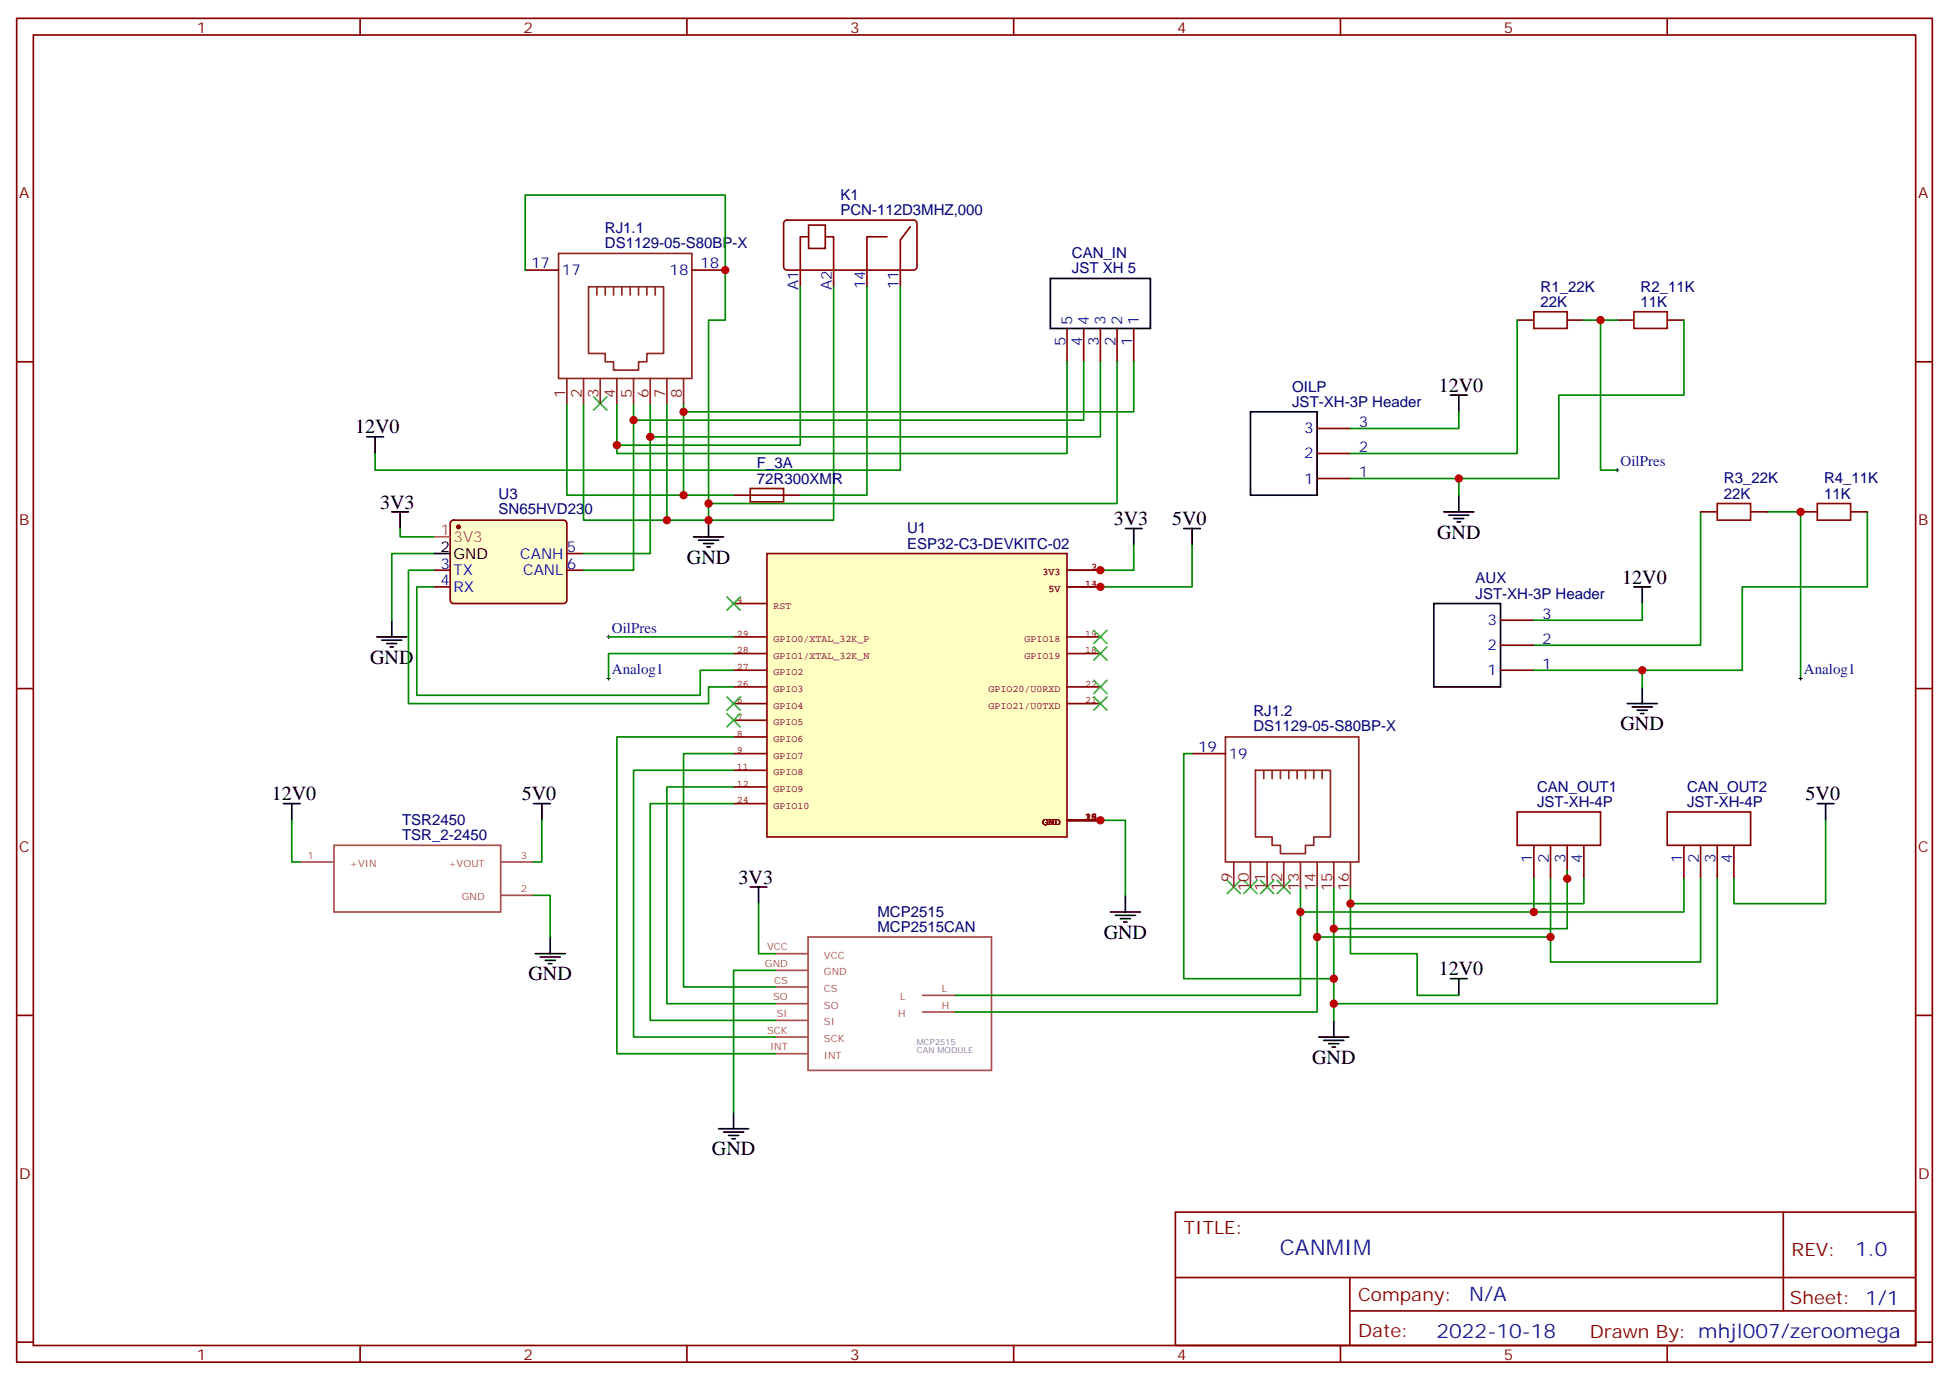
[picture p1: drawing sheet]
<svg xmlns="http://www.w3.org/2000/svg" width="412mm" height="292mm" viewBox="0 0 412 292" stroke-linecap="round" stroke-linejoin="round" font-family="sans-serif">
<g fill="none" stroke="#870000" stroke-width=".35">
<path d="M3.5 3.9h405.4v284.3h-405.4zM7.1 7.4h398.2v277.3h-398.2zM76.2 3.9v3.5M145.3 3.9v3.5M214.5 3.9v3.5M283.6 3.9v3.5M352.8 3.9v3.5M3.5 76.6h3.6M405.3 76.6h3.6M3.5 145.7h3.6M405.3 145.7h3.6M3.5 214.8h3.6"/>
<path d="M405.3 214.8h3.6M248.7 256.5h156.6v28.2h-156.6zM377.3 256.5v20.9M248.7 270.3h156.5M285.6 277.4h119.6M285.6 270.3v14.1M3.5 284h3.6M76.2 284.7v3.5M145.3 284.7v3.5M214.5 284.7v3.5M283.6 284.7v3.5M352.8 284.7v3.5"/>
<path d="M405.3 284h3.6"/>
</g>
<path d="M162.3 117.1h63.5v60h-63.5z" fill="#ffffc2" stroke="#850000" stroke-width=".35"/>
<g fill="none" stroke="#850000" stroke-width=".35">
<path d="M155.2 127.7h7.1M155.2 134.8h7.1M155.2 138.3h7.1M225.8 120.6h7M225.8 124.2h7M225.8 134.8h7M225.8 138.3h7M155.2 155.9h7.1M155.2 159.5h7.1M155.2 141.8h7.1M155.2 148.9h7.1M155.2 152.4h7.1"/>
<path d="M155.2 145.3h7.1M225.8 148.9h7M225.8 145.3h7M155.2 166.5h7.1M155.2 170h7.1M155.2 163h7.1M225.8 173.6h7"/>
</g>
<g fill="none" stroke="#000" stroke-width=".35">
<path d="M238.1 111.8h3.6M239.9 111.8v3.6M250.5 111.8h3.5M252.2 111.8v3.6M60 170h3.5M61.7 170v3.6M112.9 170h3.5M114.7 170v3.6M116.4 198.3v3.5M234.9 193h6.4M236 193.7h4.2M237.1 194.4h2.1"/>
<path d="M237.8 195.1h.7M238.1 189.4v3.6M113.2 201.8h6.4M114.3 202.5h4.2M115.4 203.2h2.1M116.1 203.9h.7M152 238.8h6.4M153.1 239.5h4.2M155.2 235.3v3.5M154.2 240.2h2.1M154.9 240.9h.7"/>
</g>
<path d="M239.9 115.4v5.2h-7.1M252.2 115.4v8.8h-19.4M232.8 173.6h5.3v15.8" fill="none" stroke="#008700" stroke-width=".35"/>
<path d="M95.5 110.3l.5-.2h23.2a.71 .71 0 0 1 .7 .7v16.2a.76 .76 0 0 1-.7 .7h-23.2a.76 .76 0 0 1-.8-.7v-16.2z" fill="#ffc" stroke="#870000" stroke-width=".35"/>
<path d="M91.7 113.6h3.5" fill="none" stroke="#c90" stroke-width=".35"/>
<path d="M91.7 117.1h3.5" fill="none" stroke="#000" stroke-width=".35"/>
<path d="M119.9 117.1h3.6M91.7 120.6h3.5M91.7 124.2h3.5M119.9 120.6h3.6" fill="none" stroke="#870000" stroke-width=".35"/>
<circle cx="97" cy="111.5" r=".35" fill="#630" stroke="#870000" stroke-width=".35"/>
<g fill="none" stroke="#000" stroke-width=".35">
<path d="M222.2 58.9h21.2v10.6h-21.2zM77.6 92.4h3.5M79.4 92.4v3.6M264.6 87.1h14.1v17.7h-14.1zM306.9 83.6h3.5M308.7 83.6v3.5M82.9 108.3h3.5M84.7 108.3v3.5M146.8 113.6h6.3M147.8 114.3h4.2M148.9 115h2.1M149.6 115.7h.7"/>
<path d="M149.9 110.1v3.5M305.5 108.3h6.4M306.6 109h4.2M307.6 109.7h2.1M308.3 110.4h.7M308.7 104.8v3.5M79.7 134.8h6.4M80.8 135.5h4.2M81.8 136.2h2.2M82.5 136.9h.8M82.9 131.2v3.6M303.4 127.7h14.1v17.6h-14.1z"/>
<path d="M345.7 124.2h3.5M347.5 124.2v3.5M344.3 148.9h6.4M345.4 149.6h4.2M346.4 150.3h2.1M347.1 151h.7M347.5 145.3v3.6M384.5 170h3.6M386.3 170v3.6M158.7 187.7h3.6M160.5 187.7v3.5M279 219.4h6.4"/>
<path d="M282.2 215.9v3.5M306.9 207.1h3.5M308.7 207.1v3.5M280.1 220.1h4.2M281.2 220.8h2.1M281.9 221.5h.7"/>
</g>
<g fill="none" stroke="#008700" stroke-width=".35">
<path d="M111.1 57.1v-15.8h42.4v26.4h-3.6v42.4M169.3 60.7v33.5h-38.8v-8.8M176.4 60.7v49.4h-26.5M183.4 60.7v44.1h-14.1M190.5 60.7v38.8h-111.1v-3.5M225.8 76.6v19.4h-95.3v-1.8M229.3 76.6v12.3h-95.2M232.8 76.6v15.8h-95.2M236.4 76.6v29.9h-86.5M239.9 76.6v10.5h-95.3M321 67.7v28.3h-35.2M335.1 67.7h7.1"/>
<path d="M338.7 67.7v31.8h3.5M356.3 67.7v15.9h-26.5v17.6h-21.1M119.9 85.4v19.4h24.7M123.5 85.4v24.7h17.6v-24.7M134.1 85.4v35.2h-10.6M137.6 85.4v31.7h-14.1M144.6 85.4v19.4h10.6M308.7 87.1v3.6h-22.9M84.7 111.8v1.8h7M91.7 117.1h-8.8v14.1M141.1 110.1h8.8M285.8 101.2h22.9v3.6"/>
<path d="M359.8 108.3v28.2h-35.2M373.9 108.3h7.1v35.3M395.1 108.3v15.9h-26.4v17.6h-21.2M91.7 124.2h-3.5v22.9h60v-5.3h7M91.7 120.6h-5.3v28.3h63.5v-3.6h5.3M128.8 134.8h26.4M155.2 138.3h-26.4v5.3M347.5 127.7v3.5h-22.9M155.2 159.5h-10.6v49.3h19.4M155.2 155.9h-24.7v67.1h33.5M252.2 159.5h-1.7v47.6h31.7M324.6 141.8h22.9v3.5"/>
<path d="M61.7 173.6v8.8h1.8M114.7 173.6v8.8h-1.8M155.2 166.5h-14.1v45.9h22.9M155.2 170h-17.6v45.9h26.4M155.2 163h-21.1v56.4h29.9M386.3 173.6v17.6h-19.4v-5.3M112.9 189.4h3.5v8.9M160.5 191.2v10.6h3.5M275.2 187.7v22.9h-73.1M278.7 187.7v26.4h-76.6M282.2 187.7v28.2M285.8 187.7v14.1h14.1v8.8h8.8"/>
<path d="M324.6 185.9v7.1h-49.4M328.1 185.9v12.4h-49.4M331.6 184.1v12.4h-49.4M335.1 185.9v5.3h-49.3M356.3 185.9v7.1h-31.7M359.8 185.9v17.7h-31.7v-5.3M363.4 185.9v26.5h-81.2M164 205.3h-8.8v30"/>
</g>
<g fill="none" stroke="#870000" stroke-width=".35">
<path d="M111.1 57.1h7.1M146.4 57.1h7.1M166 46.8l.5-.2h26.8a.71 .71 0 0 1 .7 .7v9.1a.76 .76 0 0 1-.7 .7h-26.8a.76 .76 0 0 1-.7-.7v-9.1zM171.1 47.6h3.5v5h-3.5zM171.1 50.1h-1.8v10.6M174.6 50.1h1.8v10.6M187.7 50.1h-4.3v10.6M192.6 48l-2.1 2.8v9.9M225.8 69.5v7.1M229.3 69.5v7.1M232.8 69.5v7.1M236.4 69.5v7.1"/>
<path d="M239.9 69.5v7.1M321 67.7h3.6M331.6 67.7h3.5M342.2 67.7h3.5M352.8 67.7h3.5M278.7 96h7.1M278.7 90.7h7.1M155.2 104.8h14.1M278.7 101.2h7.1M359.8 108.3h3.6M370.4 108.3h3.5M381 108.3h3.5"/>
<path d="M391.6 108.3h3.5M317.5 136.5h7.1M317.5 131.2h7.1M252.2 159.5h7.1M317.5 141.8h7.1M321 171.8h17.7v7.1h-17.7zM324.6 178.9v7M328.1 178.9v7M331.6 178.9v7M335.1 178.9v7M352.8 171.8h17.6v7.1h-17.6zM356.3 178.9v7"/>
<path d="M359.8 178.9v7M363.4 178.9v7M366.9 178.9v7"/>
</g>
<path d="M341.8 99.5h.7M342.2 99.1v.7M128.4 134.8h.7M128.8 134.4v.7M128.4 143.6h.7M128.8 143.2v.7M380.6 143.6h.8M381 143.2v.7" fill="none" stroke="#000" stroke-width=".21"/>
<path d="M324.6 66h7v3.5h-7zM345.7 66h7.1v3.5h-7.1zM158.7 103.4h7.1v2.8h-7.1zM363.4 106.5h7v3.6h-7zM384.5 106.5h7.1v3.6h-7.1z" fill="none" stroke="#a10000" stroke-width=".35"/>
<g fill="none" stroke="#3c3" stroke-width=".35">
<path d="M125.6 84l2.8 2.8M128.4 84l-2.8 2.8M153.8 126.3l2.8 2.8M156.6 126.3l-2.8 2.8M231.4 136.9l2.8 2.8M231.4 133.3l2.8 2.9M234.2 136.9l-2.8 2.8M234.2 133.3l-2.8 2.9M153.8 151l2.8 2.8M153.8 147.5l2.8 2.8M156.6 151l-2.8 2.8M156.6 147.5l-2.8 2.8"/>
<path d="M231.4 147.5l2.8 2.8M231.4 143.9l2.8 2.9M234.2 147.5l-2.8 2.8M234.2 143.9l-2.8 2.9M259.6 186.3l2.9 2.8M262.5 186.3l-2.9 2.8M263.2 186.3l2.8 2.8M266 186.3l-2.8 2.8M266.7 186.3l2.8 2.8M269.5 186.3l-2.8 2.8M270.2 186.3l2.8 2.8M273 186.3l-2.8 2.8"/>
</g>
<g fill="none" stroke="#a64a4a" stroke-width=".35">
<path d="M70.7 178.9h35.2v14.1h-35.2zM63.5 182.4h6.9M105.9 189.4h7M105.9 182.4h7M171 198.3h38.8v28.2h-38.8zM164 219.4h7M164 215.9h7M164 212.4h7M164 208.8h7M164 205.3h7M164 201.8h7M195.2 210.6h6.9"/>
<path d="M195.2 214.1h6.9M164 223h7"/>
</g>
<g fill="none" stroke="#8c2424" stroke-width=".35">
<path d="M118.2 53.6h28.2v26.5h-28.2zM124.5 60.7h15.9v14.1h-3.5v1.8h-1.8v1.7h-5.3v-1.7h-1.7v-1.8h-3.6zM126.3 60.7v1.7M128.1 60.7v1.7M129.8 60.7v1.7M131.6 60.7v1.7M133.3 60.7v1.7M135.1 60.7v1.7M136.9 60.7v1.7M138.6 60.7v1.7M119.9 80.1v5.3M123.5 80.1v5.3"/>
<path d="M127 80.1v5.3M130.5 80.1v5.3M134.1 80.1v5.3M137.6 80.1v5.3M141.1 80.1v5.3M144.6 80.1v5.3M259.3 155.9h28.2v26.5h-28.2zM265.6 163h15.9v14.1h-3.5v1.8h-1.8v1.7h-5.3v-1.7h-1.7v-1.8h-3.6zM267.4 163v1.7M269.2 163v1.7M270.9 163v1.7M272.7 163v1.7"/>
<path d="M274.5 163v1.7M276.2 163v1.7M278 163v1.7M279.8 163v1.7M261.1 182.4v5.3M264.6 182.4v5.3M268.1 182.4v5.3M271.6 182.4v5.3M275.2 182.4v5.3M278.7 182.4v5.3M282.2 182.4v5.3M285.8 182.4v5.3"/>
</g>
<g fill="#c00">
<circle cx="232.8" cy="124.2" r=".88"/>
<circle cx="232.8" cy="173.6" r=".88"/>
<circle cx="232.8" cy="120.6" r=".88"/>
<circle cx="144.6" cy="104.8" r=".88"/>
<circle cx="338.7" cy="67.7" r=".88"/>
<circle cx="381" cy="108.3" r=".88"/>
<circle cx="308.7" cy="101.2" r=".88"/>
<circle cx="347.5" cy="141.8" r=".88"/>
<circle cx="141.1" cy="110.1" r=".88"/>
<circle cx="149.9" cy="110.1" r=".88"/>
<circle cx="153.5" cy="57.1" r=".88"/>
<circle cx="282.2" cy="207.1" r=".88"/>
<circle cx="285.8" cy="191.2" r=".88"/>
<circle cx="282.2" cy="196.5" r=".88"/>
<circle cx="331.6" cy="185.9" r=".88"/>
<circle cx="278.7" cy="198.3" r=".88"/>
<circle cx="275.2" cy="193" r=".88"/>
<circle cx="149.9" cy="106.5" r=".88"/>
<circle cx="137.6" cy="92.4" r=".88"/>
<circle cx="134.1" cy="88.9" r=".88"/>
<circle cx="130.5" cy="94.2" r=".88"/>
<circle cx="282.2" cy="212.4" r=".88"/>
<circle cx="328.1" cy="198.3" r=".88"/>
<circle cx="324.6" cy="193" r=".88"/>
<circle cx="144.6" cy="87.1" r=".88"/>
</g>
<text font-size="4.6" fill="#00f" x="270.8" y="265.5">CANMIM</text>
<g font-size="4.2">
<text x="304.4" y="82.9">12V0</text>
<text x="75.1" y="91.7">12V0</text>
<text x="80.4" y="107.6">3V3</text>
<text x="235.7" y="111.1">3V3</text>
<text x="248" y="111.1">5V0</text>
<text x="304.1" y="113.9">GND</text>
<text x="145.3" y="119.2">GND</text>
<text x="343.3" y="123.5">12V0</text>
<text x="78.3" y="140.4">GND</text>
<text x="342.9" y="154.5">GND</text>
<text x="57.5" y="169.3">12V0</text>
<text x="110.4" y="169.3">5V0</text>
<text x="382.1" y="169.3">5V0</text>
<text x="156.3" y="187">3V3</text>
<text x="233.5" y="198.6">GND</text>
<text x="111.8" y="207.4">GND</text>
<text x="304.4" y="206.4">12V0</text>
<text x="277.6" y="225.1">GND</text>
<text x="150.6" y="244.5">GND</text>
</g>
<g font-size="4.2" fill="#00f">
<text x="392.5" y="265.7">1.0</text>
<text x="310.9" y="275.3">N/A</text>
<text x="304" y="283.1">2022-10-18</text>
</g>
<g font-size="3.9" fill="#800">
<text x="250.5" y="261.1">TITLE:</text>
<text x="379.1" y="265.7">REV:</text>
<text x="287.4" y="275.3">Company:</text>
<text x="378.7" y="275.9">Sheet: 1/1</text>
<text x="287.4" y="282.9">Date:</text>
<text x="336.4" y="283">Drawn By: mhjl007/zeroomega</text>
</g>
<g font-size="3.2" fill="#800">
<text x="41.6" y="6.9">1</text>
<text x="110.8" y="6.9">2</text>
<text x="179.9" y="6.9">3</text>
<text x="249.1" y="6.9">4</text>
<text x="318.2" y="6.9">5</text>
<text x="4.1" y="42">A</text>
<text x="405.9" y="42">A</text>
<text x="4.1" y="111.1">B</text>
<text x="405.9" y="111.1">B</text>
<text x="4.1" y="180.3">C</text>
<text x="405.9" y="180.3">C</text>
<text x="4.1" y="249.4">D</text>
<text x="405.9" y="249.4">D</text>
<text x="41.6" y="287.7">1</text>
<text x="110.8" y="287.7">2</text>
<text x="179.9" y="287.7">3</text>
<text x="249.1" y="287.7">4</text>
<text x="318.2" y="287.7">5</text>
</g>
<g font-size="3.2" fill="#000080">
<text x="177.8" y="45.5">PCN-112D3MHZ,000</text>
<text x="177.8" y="42.3">K1</text>
<text x="128" y="52.5">DS1129-05-S80BP-X</text>
<text x="128" y="49.2">RJ1.1</text>
<text x="226.8" y="57.9">JST XH 5</text>
<text x="226.8" y="54.7">CAN_IN</text>
<text x="326" y="64.9">22K</text>
<text x="326" y="61.7">R1_22K</text>
<text x="347.1" y="64.9">11K</text>
<text x="347.1" y="61.7">R2_11K</text>
<text x="273.4" y="82.9">OILP</text>
<text x="273.4" y="86.1">JST-XH-3P Header</text>
<text x="160.2" y="99.1">F_3A</text>
<text x="105.5" y="105.7">U3</text>
<text x="160.2" y="102.3">72R300XMR</text>
<text x="364.8" y="105.5">22K</text>
<text x="364.8" y="102.3">R3_22K</text>
<text x="385.9" y="105.5">11K</text>
<text x="385.9" y="102.3">R4_11K</text>
<text x="105.5" y="108.8">SN65HVD230</text>
<text x="191.9" y="112.9">U1</text>
<text x="191.9" y="116.1">ESP32-C3-DEVKITC-02</text>
<text x="312.2" y="123.4">AUX</text>
<text x="312.2" y="126.6">JST-XH-3P Header</text>
<text x="265.2" y="154.8">DS1129-05-S80BP-X</text>
<text x="265.2" y="151.5">RJ1.2</text>
<text x="325.2" y="167.5">CAN_OUT1</text>
<text x="357" y="167.5">CAN_OUT2</text>
<text x="325.2" y="170.7">JST-XH-4P</text>
<text x="357" y="170.7">JST-XH-4P</text>
<text x="85.1" y="177.8">TSR_2-2450</text>
<text x="85.1" y="174.6">TSR2450</text>
<text x="185.6" y="197.2">MCP2515CAN</text>
<text x="185.6" y="194">MCP2515</text>
</g>
<g font-size="3.2" fill="#00f">
<text x="112.4" y="56.8">17</text>
<text x="118.9" y="58.2">17</text>
<text x="141.7" y="58.2">18</text>
<text x="148.2" y="56.8">18</text>
<text x="169" y="61.3" transform="rotate(-90 169 61.3)">A1</text>
<text x="176" y="61.3" transform="rotate(-90 176 61.3)">A2</text>
<text x="183.1" y="61.2" transform="rotate(-90 183.1 61.2)">14</text>
<text x="190.1" y="61.2" transform="rotate(-90 190.1 61.2)">11</text>
<text x="226.8" y="68.8" transform="rotate(-90 226.8 68.8)">5</text>
<text x="230.4" y="68.8" transform="rotate(-90 230.4 68.8)">4</text>
<text x="233.9" y="68.8" transform="rotate(-90 233.9 68.8)">3</text>
<text x="237.4" y="68.8" transform="rotate(-90 237.4 68.8)">2</text>
<text x="240.9" y="68.8" transform="rotate(-90 240.9 68.8)">1</text>
<text x="225.4" y="73.3" transform="rotate(-90 225.4 73.3)">5</text>
<text x="229" y="73.3" transform="rotate(-90 229 73.3)">4</text>
<text x="232.5" y="73.3" transform="rotate(-90 232.5 73.3)">3</text>
<text x="236" y="73.3" transform="rotate(-90 236 73.3)">2</text>
<text x="239.5" y="73.3" transform="rotate(-90 239.5 73.3)">1</text>
<text x="276" y="91.7">3</text>
<text x="287.5" y="95.6">2</text>
<text x="287.5" y="90.3">3</text>
<text x="276" y="97">2</text>
<text x="287.5" y="100.9">1</text>
<text x="342.9" y="98.6">OilPres</text>
<text x="276" y="102.3">1</text>
<text x="110.1" y="118.2">CANH</text>
<text x="119.9" y="116.8">5</text>
<text x="93.2" y="120.3">3</text>
<text x="93.2" y="123.8">4</text>
<text x="96" y="121.7">TX</text>
<text x="96" y="125.2">RX</text>
<text x="110.7" y="121.7">CANL</text>
<text x="119.9" y="120.3">6</text>
<text x="326.3" y="130.9">3</text>
<text x="129.5" y="133.9">OilPres</text>
<text x="314.8" y="137.6">2</text>
<text x="314.8" y="132.3">3</text>
<text x="326.3" y="136.2">2</text>
<text x="129.5" y="142.7">Analog1</text>
<text x="314.8" y="142.9">1</text>
<text x="326.3" y="141.5">1</text>
<text x="381.7" y="142.7">Analog1</text>
<text x="253.5" y="159.1">19</text>
<text x="260" y="160.5">19</text>
<text x="324.2" y="182.6" transform="rotate(-90 324.2 182.6)">1</text>
<text x="327.7" y="182.6" transform="rotate(-90 327.7 182.6)">2</text>
<text x="331.3" y="182.6" transform="rotate(-90 331.3 182.6)">3</text>
<text x="334.8" y="182.6" transform="rotate(-90 334.8 182.6)">4</text>
<text x="356" y="182.6" transform="rotate(-90 356 182.6)">1</text>
<text x="359.5" y="182.6" transform="rotate(-90 359.5 182.6)">2</text>
<text x="363" y="182.6" transform="rotate(-90 363 182.6)">3</text>
<text x="366.5" y="182.6" transform="rotate(-90 366.5 182.6)">4</text>
</g>
<g font-size="3.2" fill="#8d2323">
<text x="119.6" y="84.2" transform="rotate(-90 119.6 84.2)">1</text>
<text x="123.1" y="84.2" transform="rotate(-90 123.1 84.2)">2</text>
<text x="126.6" y="84.2" transform="rotate(-90 126.6 84.2)">3</text>
<text x="130.2" y="84.2" transform="rotate(-90 130.2 84.2)">4</text>
<text x="133.7" y="84.2" transform="rotate(-90 133.7 84.2)">5</text>
<text x="137.2" y="84.2" transform="rotate(-90 137.2 84.2)">6</text>
<text x="140.8" y="84.2" transform="rotate(-90 140.8 84.2)">7</text>
<text x="144.3" y="84.2" transform="rotate(-90 144.3 84.2)">8</text>
<text x="260.7" y="186.5" transform="rotate(-90 260.7 186.5)">9</text>
<text x="264.2" y="188.5" transform="rotate(-90 264.2 188.5)">10</text>
<text x="267.8" y="188.5" transform="rotate(-90 267.8 188.5)">11</text>
<text x="271.3" y="188.5" transform="rotate(-90 271.3 188.5)">12</text>
<text x="274.8" y="188.5" transform="rotate(-90 274.8 188.5)">13</text>
<text x="278.3" y="188.5" transform="rotate(-90 278.3 188.5)">14</text>
<text x="281.9" y="188.5" transform="rotate(-90 281.9 188.5)">15</text>
<text x="285.4" y="188.5" transform="rotate(-90 285.4 188.5)">16</text>
</g>
<g font-size="3.2" fill="#c90">
<text x="93.2" y="113.2">1</text>
<text x="96" y="114.7">3V3</text>
</g>
<g font-size="3.2">
<text x="93.2" y="116.8">2</text>
<text x="96" y="118.2">GND</text>
</g>
<g font-size="2.1" fill="#840000">
<text x="220.6" y="121.7">3V3</text>
<text x="221.8" y="125.2">5V</text>
<text x="229.6" y="124.1">13</text>
<text x="230.9" y="124.1">4</text>
<text x="230.9" y="120.6">2</text>
<text x="230.9" y="120.6">3</text>
<text x="155.9" y="127.7">4</text>
<text x="163.7" y="128.8">RST</text>
<text x="155.9" y="134.7">29</text>
<text x="163.7" y="135.8">GPIO0/XTAL_32K_P</text>
<text x="216.7" y="135.8">GPIO18</text>
<text x="229.6" y="134.7">19</text>
<text x="155.9" y="141.8">27</text>
<text x="155.9" y="138.3">28</text>
<text x="163.7" y="142.9">GPIO2</text>
<text x="163.7" y="139.3">GPIO1/XTAL_32K_N</text>
<text x="216.7" y="139.3">GPIO19</text>
<text x="229.6" y="138.3">18</text>
<text x="155.9" y="148.8">6</text>
<text x="155.9" y="145.3">26</text>
<text x="163.7" y="149.9">GPIO4</text>
<text x="163.7" y="146.4">GPIO3</text>
<text x="209.1" y="146.4">GPIO20/U0RXD</text>
<text x="209.1" y="149.9">GPIO21/U0TXD</text>
<text x="229.6" y="145.3">22</text>
<text x="229.6" y="148.8">21</text>
<text x="155.9" y="155.9">8</text>
<text x="155.9" y="152.4">7</text>
<text x="163.7" y="153.5">GPIO5</text>
<text x="155.9" y="159.4">9</text>
<text x="163.7" y="157">GPIO6</text>
<text x="163.7" y="160.5">GPIO7</text>
<text x="155.9" y="166.5">12</text>
<text x="155.9" y="162.9">11</text>
<text x="163.7" y="167.6">GPIO9</text>
<text x="163.7" y="164">GPIO8</text>
<text x="155.9" y="170">24</text>
<text x="163.7" y="171.1">GPIO10</text>
<text x="229.6" y="173.5">10</text>
<text x="229.6" y="173.5">25</text>
<text x="229.6" y="173.5">36</text>
<text x="230.9" y="173.5">7</text>
<text x="230.9" y="173.5">3</text>
<text x="230.9" y="173.5">1</text>
<text x="220.6" y="174.6">GND</text>
</g>
<g font-size="2.1" fill="#a54b4b">
<text x="65" y="181.7">1</text>
<text x="74" y="183.4">+VIN</text>
<text x="94.9" y="183.4">+VOUT</text>
<text x="110.2" y="181.7">3</text>
<text x="97.7" y="190.5">GND</text>
<text x="110.2" y="188.7">2</text>
<text x="162.3" y="201.1">VCC</text>
<text x="174.3" y="202.8">VCC</text>
<text x="161.9" y="204.6">GND</text>
<text x="163.8" y="208.1">CS</text>
<text x="174.3" y="209.9">CS</text>
<text x="174.3" y="206.4">GND</text>
<text x="199.3" y="209.9">L</text>
<text x="163.6" y="211.7">SO</text>
<text x="164.4" y="215.2">SI</text>
<text x="174.3" y="213.4">SO</text>
<text x="190" y="215.2">H</text>
<text x="190.4" y="211.6">L</text>
<text x="199.3" y="213.4">H</text>
<text x="162.3" y="218.7">SCK</text>
<text x="174.3" y="220.5">SCK</text>
<text x="174.3" y="216.9">SI</text>
<text x="162.9" y="222.3">INT</text>
<text x="174.3" y="224">INT</text>
</g>
<g font-size="1.8" fill="#838383">
<text x="194" y="221.1">MCP2515</text>
<text x="194" y="222.9">CAN MODULE</text>
</g>
</svg>
